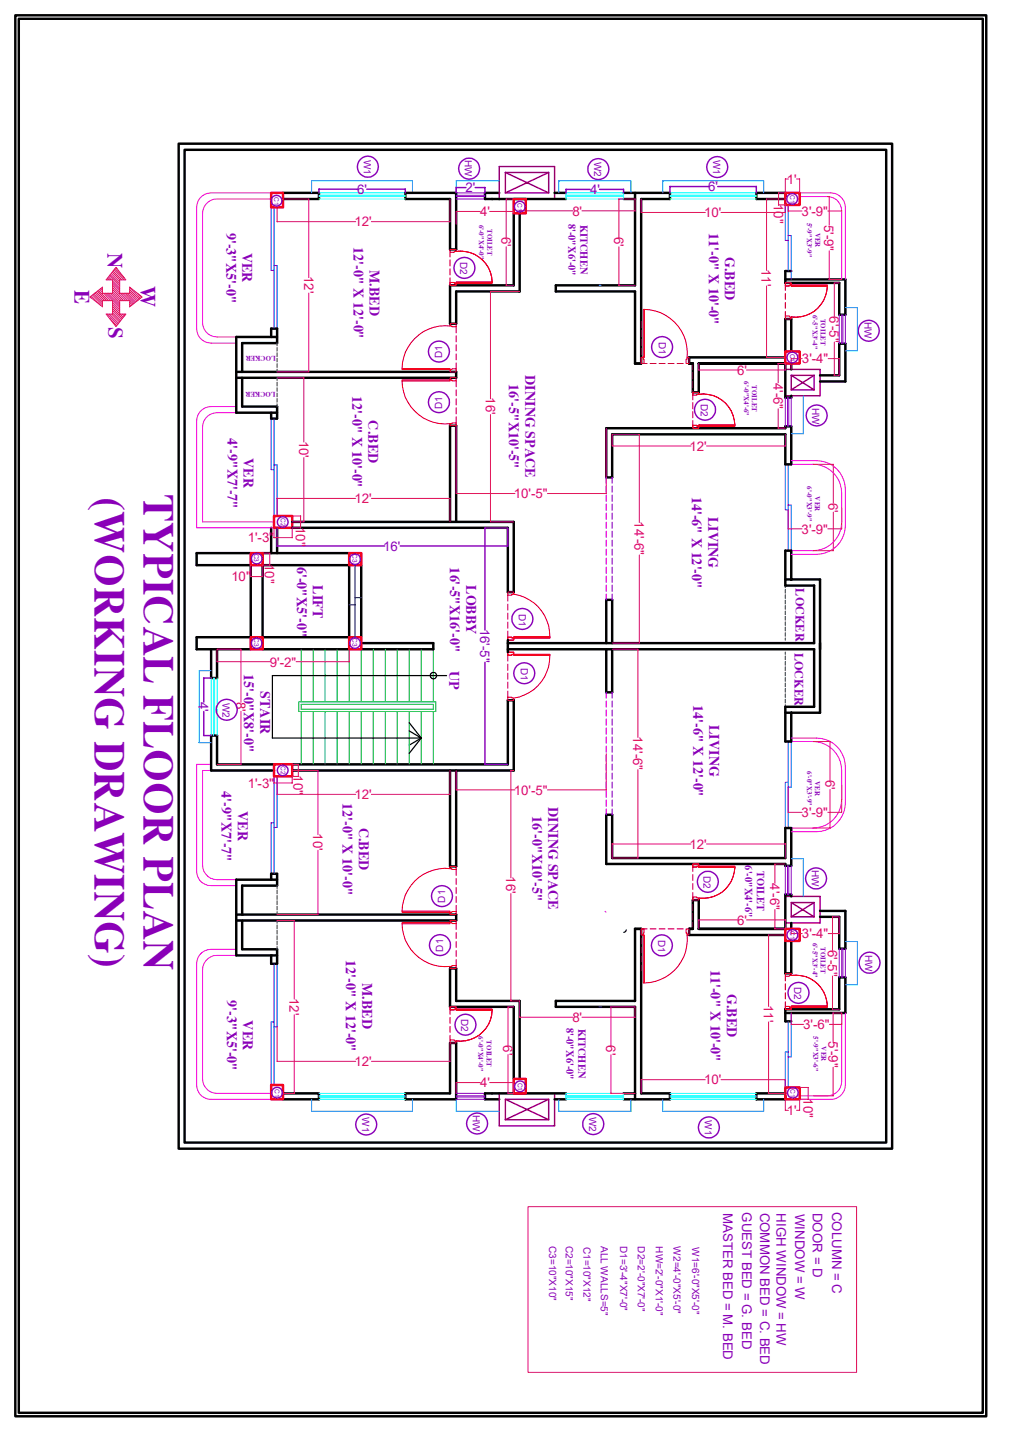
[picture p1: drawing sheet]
<svg xmlns="http://www.w3.org/2000/svg" width="210mm" height="297mm" viewBox="0 0 210 297" stroke-linecap="round" stroke-linejoin="round" font-family="sans-serif">
<g fill="none" stroke="#000" stroke-width=".51">
<path d="M3.2 3.2h201.3v290.6h-201.3zM3.9 3.9h199.9v289.1h-199.9zM37 29.8h148v208.5h-148zM38.3 31.1h145.4v205.9h-145.4zM58.7 40h7.4v1.3h-7.4M84 40h10.6v11.7h-1.3v-10.4h-9.3zM103.5 40h-3v1.3h16.8M106.5 44.2v15h-13.2v7.9h1.3v-6.6h13.1v-16.3M115 40h2.3M129.3 41.3h2.4M131.7 40v19.2h-16.5v1.3h16.5v14.9h1.2v-34.1h6v-1.3h-9.6M162.8 40.8v-.8h-6v1.3h6"/>
<path d="M164 56.2h-1.2v2.5h11.2v6.6h1.3v-7.3h-12.5M49 77.1h45.6v1.3h-45.6M50.2 78.4v5.9h7.2v2.5h-1.2v-1.2M56.2 69.9v-1.7h1.2v3h-7.2v5.9M57.4 69.9h-8.4v15.7h8.4M162.8 72.9v-6.7h1.2v6.7M162.8 74.1h-19.9v1.3h.7v6h1.3v-6h17.9v7.1h1.2v-.4M164 75.4v1.2M170 77.9h4v-6.6h1.3v7.8h-5.3M125.7 88.8h37.1v-.4h1.2v7.9h-1.2v-6.2h-35.9v8.9h-1.2zM52 114.7h-11.2v2.5h11.2v15h-11.2v2.5h11.2M54.4 114.7h18"/>
<path d="M54.4 117.2h18v15h-18zM56.2 109.5v5.2M57.4 109.5v5.2M60.6 108.2h45.9v14.6h-1.2v-13.3h-44.7M74.9 117.2v15M93.3 108.2v-19.9h1.3v19.9M45 134.7v5.9h-1.2v-5.9M54.4 134.7h18M74.9 133.4h14.9v1.3h-14.9M105.3 134.7h63.5v11.9h-6v7.2h1.2v-6M105.3 132.8v2.5M125.7 133.4v-9h1.2v9"/>
<path d="M125.7 134.7v8.9h1.2v-8.9M162.8 120.2h7.2v27.6h-7.2M164 120.2v-6h-1.2v7.3h6v11.9h-63.5M56.8 158.5h-11.8v-5.9h-1.2v7.2h13M60.6 158.5h44.7v-13.3h1.2v14.6h-45.9M93.3 159.8v19.9h1.3v-19.9M125.7 169h1.2v9h35.9v-6.3h1.2v7.9h-1.2v-.4h-37.1zM49 189.7h45.6v1.2h-45.6M50.2 190.9v6h7.2v3h-1.2v-1.7M56.2 182.5v-1.3h1.2v2.5h-7.2v6M57.4 182.5h-8.4v15.7h8.4M164 185.9v-.4h-1.2v7.2h-17.9v-6h-1.3v6h-.7v1.2h19.9"/>
<path d="M164 191.4v1.3M164 195.2v6.7h-1.2v-6.7M170 188.9h5.3v7.9h-1.3v-6.6h-4M93.3 216.3h1.3v11.7h-10.6v-1.2h9.3zM162.8 210.1h12.5v-7.4h-1.3v6.6h-11.2v2.5h1.2M58.7 226.8h7.4v1.2h-7.4M107.7 223.8v-16.2h-13.1v-6.7h-1.3v7.9h13.2v15M115 228h2.3M117.3 226.8h-16.8v1.2h3M129.3 226.8h2.4M131.7 228v-19.2h-16.5v-1.2h16.5v-14.9h1.2v34.1h6v1.2h-9.6M162.8 226.8h-6v1.2h6v-.7"/>
</g>
<g fill="none" stroke="#f0f" stroke-width=".21">
<path d="M56.2 40h-12.4a3 3 0 0 0-3 3v25.2a2.98 2.98 0 0 0 3 3h5.2M56.2 41.3h-11.2a2.98 2.98 0 0 0-3 2.9v22.7a3 3 0 0 0 3 3h4M165.8 40.8h5.7a2.92 2.92 0 0 1 3 3v14.2M165.8 40h6.5a3.1 3.1 0 0 1 3 3v15M49 84.3h-5.2a3 3 0 0 0-3 3v22.2h16M49 85.6h-4a2.98 2.98 0 0 0-3 3v19.6h14.8M164 96.3h4.5a5.9 5.9 0 0 1 6 6v5.9a5.9 5.9 0 0 1-6 6h-4.5M164 95.5h5.3a6 6 0 0 1 6 6v7.5a6 6 0 0 1-6 6h-5.3M43.8 158.5h-3v22.2a2.92 2.92 0 0 0 3 3h5.2M43.8 159.8h-1.8v19.7a3.1 3.1 0 0 0 3 3h4M164 153.8h4.5a6 6 0 0 1 6 6v6a5.9 5.9 0 0 1-6 5.9h-4.5M164 153.1h5.3a6 6 0 0 1 6 5.9v7.5a6.1 6.1 0 0 1-6 6h-5.3"/>
<path d="M49 196.9h-5.2a3 3 0 0 0-3 3v25.1a2.92 2.92 0 0 0 3 3h12.4M49 198.2h-4a2.98 2.98 0 0 0-3 2.9v22.7a3.1 3.1 0 0 0 3 3h11.2M174.5 210.1v14.2a2.98 2.98 0 0 1-3 3h-5.7M175.3 210.1v14.9a3 3 0 0 1-3 3h-6.5"/>
</g>
<g fill="none" stroke="#950070" stroke-width=".3">
<path d="M104.8 35.8v4.2M104.8 35.8h8.9M104.8 35.8l8.9 4.2M113.7 35.8v4.2M113.7 35.8l-8.9 4.2M103.5 41.3v-6.8h11.5v6.8M104.8 40h8.9M162.8 76.6h7.2v5.5h-7.2M164 77.9v3M164 77.9h4.8M164 77.9l4.8 3M168.8 77.9v3"/>
<path d="M168.8 77.9l-4.8 3M164 80.9h4.8M162.8 185.9h7.2v5.5h-7.2M164 187.2v3M164 187.2h4.8M164 190.2h4.8M164 187.2l4.8 3M168.8 187.2v3M168.8 187.2l-4.8 3M103.5 226.8v6.7h11.5v-6.7M104.8 228h8.9M104.8 232.2h8.9"/>
<path d="M104.8 228v4.2M104.8 228l8.9 4.2M113.7 228v4.2M113.7 228l-8.9 4.2"/>
</g>
<g fill="none" stroke="#00b82e" stroke-width=".21">
<path d="M62.4 134.7v10.9M64.9 134.7v10.9M67.4 134.7v10.9M69.9 134.7v10.9M72.4 134.7v10.9M74.9 134.7v10.9M77.4 134.7v10.9M79.9 134.7v10.9M82.3 134.7v10.9M84.8 134.7v10.9M87.3 134.7v10.9M89.8 134.7v10.9"/>
<path d="M61.9 145.6h28.4v2h-28.4zM62.4 146.1h27.4v1h-27.4zM62.4 147.6v10.9M64.9 147.6v10.9M67.4 147.6v10.9M69.9 147.6v10.9M72.4 147.6v10.9M74.9 147.6v10.9M77.4 147.6v10.9M79.9 147.6v10.9M82.3 147.6v10.9M84.8 147.6v10.9"/>
<path d="M87.3 147.6v10.9M89.8 147.6v10.9"/>
</g>
<g fill="none" stroke="#00f" stroke-width=".21">
<path d="M56.2 43v13.1h.6M56.8 55.1h.6v13.1M56.8 43v25.2M162.8 42.5v7.4h.6M163.4 48.9h.6v9.1M163.4 42.5v13.7M56.2 86.8v10.6h.6M56.8 96.4h.6v10.6M56.8 86.8v20.2M162.8 96.3v9.4h.6M163.4 96.3v17.9M163.4 104.8h.6v9.4"/>
<path d="M163.4 153.8v17.9M164 153.8v9.5h-.6M56.8 170.6h-.6v10.6M56.8 161v20.2M57.4 161v10.6h-.6M163.4 162.3h-.6v9.4M56.8 199.9v25.1M57.4 199.9v13.1h-.6M56.8 212h-.6v13M163.4 218.2h-.6v7.4M163.4 211.8v13.8M164 210.1v9.1h-.6"/>
</g>
<g fill="none" stroke="#000" stroke-width=".25">
<path d="M84.8 149.9l2.5 3.2M84.8 151.6l2.5 1.5M87.3 153.1l-2.5 1.5M92.6 140.1h-36.1v13h30.8l-2.5 3.2M129.8 192.9l-.2 .4-.3 .1"/>
<circle cx="89.9" cy="140.1" r=".67"/>
</g>
<g fill="none" stroke="#545454" stroke-width=".25">
<path d="M57.4 76.6v.5M57.4 71.2v.5M57.4 72.1v.7M57.4 73.2v.8M57.4 74.3v.8M57.4 75.4v.8M57.4 78.4v.5M57.4 79.3v.8M57.4 83.8v.5M57.4 80.4v.8M57.4 81.5v.8M57.4 82.7v.7"/>
<path d="M162.8 121.5v.4M162.8 122.3v.7M162.8 123.4v.7M162.8 124.5v.8M162.8 125.6v.8M162.8 126.7v.8M162.8 127.8v.8M162.8 129v.7M162.8 130.1v.8M162.8 131.2v.8M162.8 132.3v.5M162.8 135.3v.4"/>
<path d="M162.8 136.1v.7M162.8 137.2v.8M162.8 138.3v.8M162.8 139.4v.8M162.8 146.2v.4M162.8 140.5v.8M162.8 141.7v.7M162.8 142.8v.8M162.8 143.9v.8M162.8 145v.8M57.4 183.7v.6M57.4 190.9v.6"/>
<path d="M57.4 184.6v.8M57.4 185.8v.7M57.4 186.9v.7M57.4 188v.7M57.4 189.1v.6M57.4 191.9v.7M57.4 193v.7M57.4 194.1v.8M57.4 195.2v.8M57.4 196.3v.6"/>
</g>
<g fill="none" stroke="#d00" stroke-width=".21">
<path d="M93.3 58.6h.9v.2h.4v.4h-1.3zM93.3 51.7h1.3v.5h-.4v.1h-.9zM94.6 58.5h7.4v.3h-7.4zM94.6 52.2a6.6 6.6 0 0 1 7.4 6.3M162.8 58.7h1.2v.4h-.3v.2h-.9zM164 59.1h7.5v.3h-7.5zM171.5 59.4a6.6 6.6 0 0 1-7.5 6.3M83.4 79a9 9 0 0 0 9.9 8.9M83.4 78.8h9.9v.2h-9.9zM83.4 76.5h9.9v.2h-9.9zM93.3 78.4h1.3v.6h-.9v-.2h-.4zM93.3 76.7h.4v-.2h.9v.6h-1.3z"/>
<path d="M93.3 67.1h1.3v.7h-.9v-.2h-.4zM93.3 67.6a9 9 0 0 0-9.9 8.9M132.9 74.1h.4v.4h.2v.9h-.6zM133.3 64.2h.3v9.9h-.3zM133.6 64.2a9 9 0 0 1 8.9 9.9M142.5 74.1h.4v1.3h-.7v-.9h.3zM162.8 65.5h.9v.2h.3v.5h-1.2zM93.3 87.9h.4v-.2h.9v.6h-1.3zM143.6 88.2h.9v.2h.4v.4h-1.3zM143.6 81.4h1.3v.4h-.4v.2h-.9zM144.9 81.8a6.6 6.6 0 0 1 7.5 6.3M144.9 88.1h7.5v.3h-7.5z"/>
<path d="M105.3 135.3h1.2v.4h-.4v.2h-.8zM105.3 132.2h.8v.1h.4v.5h-1.2zM105.3 122.8h1.2v.4h-.4v.2h-.8zM106.5 135.7h7.5v.2h-7.5zM106.5 132.1h7.5v.2h-7.5zM106.5 123.2a8.8 8.8 0 0 1 7.5 8.9M114 135.9a8.8 8.8 0 0 1-7.5 8.9M105.3 144.6h.8v.2h.4v.4h-1.2zM93.3 179.7h1.3v.6h-.9v-.1h-.4zM143.6 179.2h1.3v.5h-.4v.1h-.9zM144.9 179.7h7.5v.2h-7.5zM152.4 179.9a6.6 6.6 0 0 1-7.5 6.4"/>
<path d="M83.4 191.6a9 9 0 0 0 9.9 8.8M83.4 189h9.9v.2h-9.9zM83.4 191.3h9.9v.3h-9.9zM93.3 189.2h.4v-.1h.9v.6h-1.3zM93.3 190.9h1.3v.7h-.9v-.3h-.4zM93.3 180.2a9 9 0 0 0-9.9 8.8M132.9 192.7h.6v.8h-.2v.4h-.4zM133.3 193.9h.3v10h-.3zM142.2 192.7h.7v1.2h-.4v-.4h-.3zM142.5 193.9a9 9 0 0 1-8.9 10M143.6 186.1h.9v.2h.4v.4h-1.3zM93.3 200.4h.4v-.1h.9v.6h-1.3z"/>
<path d="M93.3 208.8h1.3v.5h-.4v.2h-.9zM93.3 215.7h.9v.2h.4v.4h-1.3zM94.6 209.3h7.4v.2h-7.4zM102 209.6a6.6 6.6 0 0 1-7.4 6.3M162.8 208.7h.9v.2h.3v.4h-1.2zM162.8 201.9h1.2v.4h-.3v.2h-.9zM164 202.3a6.6 6.6 0 0 1 7.5 6.4M164 208.7h7.5v.2h-7.5z"/>
</g>
<g fill="none" stroke="#007fff" stroke-width=".21">
<path d="M103.5 37.5h-8.9v2.5M64.6 40v-2.5h20.9v2.5M115.9 40v-2.5h14.9v2.5M137.4 40v-2.5h20.9v2.5M175.3 63.8h2.5v9h-2.5M166.5 82.1v7.9h-2.5M43.8 139.1h-2.5v15h2.5M164 178.1h2.5v7.8M175.3 195.3h2.5v9h-2.5M64.6 228v2.5h20.9v-2.5M94.6 228v2.5h8.9M115.9 228v2.5h14.9v-2.5"/>
<path d="M137.4 228v2.5h20.9v-2.5"/>
</g>
<g fill="none" stroke="#0ff" stroke-width=".21">
<path d="M66.1 40h17.9M66.1 40.5h17.9M66.1 41.3h17.9M66.1 40.8h17.9M117.3 40h12v1.3h-12zM117.3 40.5h12M117.3 40.8h12M138.9 40h17.9M138.9 40.5h17.9M138.9 41.3h17.9M138.9 40.8h17.9M43.8 140.6v12"/>
<path d="M44.2 140.6v12M44.5 140.6v12M45 140.6v12M66.1 228h17.9M66.1 227.5h17.9M66.1 226.8h17.9M66.1 227.3h17.9M117.3 226.8h12v1.2h-12zM117.3 227.5h12M117.3 227.3h12M138.9 228h17.9M138.9 227.5h17.9"/>
<path d="M138.9 226.8h17.9M138.9 227.3h17.9"/>
</g>
<g fill="none" stroke="#7f00ff" stroke-width=".21">
<path d="M94.6 40h5.9M94.6 40.5h5.9M94.6 41.3h5.9M94.6 40.8h5.9M174 65.3v6M174.5 65.3v6M174.8 65.3v6M175.3 65.3v6M162.8 82.5v5.9M163.3 82.5v5.9M163.5 82.5v5.9M164 82.5v5.9"/>
<path d="M162.8 179.6v5.9M163.3 179.6v5.9M163.5 179.6v5.9M164 179.6v5.9M174 196.8v5.9M174.5 196.8v5.9M174.8 196.8v5.9M175.3 196.8v5.9M94.6 228h5.9M94.6 227.5h5.9M94.6 226.8h5.9M94.6 227.3h5.9"/>
</g>
<g fill="none" stroke="#f00" stroke-width=".51">
<path d="M56.2 40h2.5v3h-2.5zM106.5 41.3h2.5v2.9h-2.5zM162.8 40h3v2.5h-3zM162.8 72.9h3v2.5h-3zM52 114.7h2.4v2.5h-2.4zM56.8 107h3.8v2.5h-3.8zM72.4 114.7h2.5v2.5h-2.5zM52 132.2h2.4v2.5h-2.4zM72.4 132.2h2.5v2.5h-2.5zM56.8 158.5h3.8v2.5h-3.8zM162.8 192.7h3v2.5h-3zM56.2 225h2.5v3h-2.5z"/>
<path d="M106.5 223.8h2.5v3h-2.5zM162.8 225.6h3v2.4h-3z"/>
</g>
<g fill="none" stroke="#b80000" stroke-width=".21">
<path d="M93.3 52.3v1M93.3 53.9v1.3M93.3 55.8v1.2M93.3 57.6v1M162.8 59.3v.9M94.6 75.3v1.2M94.6 67.8v1.2M94.6 69.6v1.3M94.6 71.5v1.3M94.6 73.4v1.2M94.6 79v1.2M132.9 66.7v1.2"/>
<path d="M132.9 68.5v1.3M132.9 70.4v1.2M132.9 72.3v1.2M132.9 74.1v1.3h1.3M134.8 75.4h1.2M136.7 75.4h1.2M138.5 75.4h1.2M140.4 75.4h1.2M143.6 75.7v1M143.6 77.3v1.3M143.6 79.2v1.2M162.8 60.9v1.2"/>
<path d="M162.8 62.7v1.3M162.8 64.6v.9M94.6 86.4v1.3M94.6 80.9v1.2M94.6 82.7v1.3M94.6 84.6v1.3M143.6 81v1.9M143.6 83.5v1.3M143.6 85.4v1.3M143.6 87.2v1M105.3 125.3v1.2M105.3 127.2v1.2"/>
<path d="M105.3 129v1.3M105.3 130.9v1.3M105.3 135.9v1.2M105.3 137.8v1.2M105.3 139.6v1.3M105.3 123.4v1.3M105.3 141.5v1.2M105.3 143.3v1.3M143.6 179.8v1M94.6 180.3v1.3M94.6 191.6v1.2M94.6 182.2v1.2"/>
<path d="M94.6 184.1v1.2M94.6 185.9v1.3M94.6 187.8v1.3M94.6 193.4v1.2M94.6 195.3v1.2M94.6 197.1v1.3M94.6 199v1.3M132.9 194.5v1.3M132.9 196.4v1.3M132.9 198.2v1.3M134.2 192.7h-1.3v1.2M134.8 192.7h1.2"/>
<path d="M136.7 192.7h1.2M138.5 192.7h1.2M140.4 192.7h1.2M143.6 185.1v1.9M143.6 181.4v1.2M143.6 183.3v1.2M143.6 187.6v1.2M143.6 189.5v1.3M143.6 191.3v1M93.3 209.5v.9M93.3 211v1.3M93.3 212.9v1.2"/>
<path d="M93.3 214.8v.9M132.9 200.2v1.2M162.8 202.5v1M162.8 204v1.3M162.8 205.9v1.3M162.8 207.8v.9"/>
</g>
<g fill="none" stroke="#bf00ff" stroke-width=".25">
<path d="M125.7 99v1.2M126.9 99v1.2M125.7 100.8v1.3M125.7 102.7v1.3M125.7 104.6v1.2M125.7 106.4v1.3M125.7 108.3v1.3M125.7 110.2v1.2M125.7 112.1v1.2M125.7 113.9v1.2M125.7 115.8v1.2M125.7 117.6v1.3"/>
<path d="M125.7 119.5v1.3M126.9 100.8v1.3M126.9 102.7v1.3M126.9 104.6v1.2M126.9 106.4v1.3M126.9 108.3v1.3M126.9 110.2v1.2M126.9 112.1v1.2M126.9 113.9v1.2M126.9 115.8v1.2M126.9 117.6v1.3M126.9 119.5v1.3"/>
<path d="M125.7 121.4v1.2M125.7 123.2v1.2M126.9 121.4v1.2M126.9 123.2v1.2M125.7 143.6v1.2M125.7 145.4v1.2M125.7 147.3v1.2M125.7 149.1v1.3M125.7 151v1.3M125.7 152.9v1.2M125.7 154.8v1.2M125.7 156.6v1.3"/>
<path d="M125.7 158.5v1.2M126.9 143.6v1.2M126.9 145.4v1.2M126.9 147.3v1.2M126.9 149.1v1.3M126.9 151v1.3M126.9 152.9v1.2M126.9 154.8v1.2M126.9 156.6v1.3M126.9 158.5v1.2M125.7 160.4v1.2M125.7 162.2v1.2"/>
<path d="M125.7 164.1v1.3M125.7 165.9v1.3M125.7 167.8v1.2M126.9 167.8v1.2M126.9 160.4v1.2M126.9 162.2v1.2M126.9 164.1v1.3M126.9 165.9v1.3"/>
</g>
<path d="M124.2 59.2h.5M124.2 208.8h.5" fill="none" stroke="#003fff" stroke-width=".21"/>
<path d="M125.4 189l.2 .2" fill="none" stroke="#d0d" stroke-width=".21"/>
<g fill="none" stroke="#dd006e" stroke-width=".21">
<path d="M162.8 37.1v2.9M162.8 37.1h.6M165.8 37.1v2.9M165.8 37.1h-.7M20.9 59.9l.4 .3M21.2 59.6l.1 .1M22.1 58h.1M22.3 57.7l.3 .3M22.5 57.4l.6 .6M22.7 57.2l2.1 2.1M22.9 57l1.9 1.9M23.1 56.7l1.7 1.8"/>
<path d="M23.3 56.5l1.5 1.5M23.3 58.3l1.5 1.5M23.3 58.7l1.5 1.5M23.3 59.1l1.5 1.6M23.3 59.6l2.8 2.8M23.5 56.2l1.8 1.8M23.7 56l2 2M23.8 55.7l2 2M24 55.5l.3 .2M24 55.5l2.1 2.5h-1.3v2.8h2.1v-1.2l2.6 2-2.6 2v-1.2h-2.1v2.8h1.3l-2.1 2.5-2-2.5h1.3v-2.8h-2v1.2l-2.6-2 2.6-2v1.2h2v-2.8h-1.3zM26.9 59.6l2.2 2.3M57.4 43v3"/>
<path d="M58.7 41.3h5.4M64 41.3v16.3M73.7 46h-16.3M77 46h16.3M93.3 41.3v4.7M94.6 43.8v2.7M94.6 43.9h5M104.9 41.3h1.6M104.9 59.2h1.6M104.9 51.2v8M104.9 41.3v8M106.5 43.8v.4"/>
<path d="M106.5 43.9h-5M107.7 43.7h11.1M107.7 43.7v.5M128.3 41.3h3.4v2.5M128.3 59.2h3.4M128.3 41.3v8M128.3 51.2v8M131.7 43.7h-11M132.9 44.1h13.3M132.9 41.3v2.8M158.9 41.3h3.9v2.8M158.9 41.3v14.8"/>
<path d="M158.9 59.3v14.8M161.4 42.5h1.4M162.8 44.1h-13.3M162.8 40h-1.4v2.5M163.4 42.5v1.3h2.9M171.5 40.8h.5M171.6 43.8h2.9M171.8 58h2.7M171.9 40.8v5.9M171.9 52v6M174 58.7h-1.1l.1 6.9M174.5 43.7h.1"/>
<path d="M18.7 61.6l.2 .2M18.9 61.4l2 2M19.2 61.2l2.1 2M19.4 61l1.9 1.8M19.7 60.8l1.6 1.6M19.9 60.6l1.8 1.8M20.2 60.4l1.9 2M20.4 60.2l2.1 2.2M20.7 60l.6 .6M21.5 60.8l1.5 1.6M21.9 60.8l2.9 2.9M22.3 65.2l2.1 2.1"/>
<path d="M22.4 60.8l2.4 2.5M22.7 65.2l1.9 1.9M22.8 66.1l1.4 1.5M22.8 60.8l2 2.1M23.2 65.2l1.6 1.6M23.2 60.8l1.6 1.6M23.3 60l2.3 2.4M23.3 60.5l1.9 1.9M23.3 62.7l1.5 1.5M23.3 63.1l1.5 1.5M23.3 63.5l1.5 1.6M23.3 64l2.1 2"/>
<path d="M23.3 64.4l1.9 1.9M23.3 64.9l1.7 1.6M24.9 65.2l.7 .6M25 60.8l1.5 1.6M25.4 65.2l.4 .4M25.4 60.8l2.2 2.2M25.8 65.2l.2 .1M25.9 60.8l2 2M26.3 60.8l1.8 1.9M26.8 60.8l1.6 1.6M26.9 60.1l2 2M26.9 60.5l1.7 1.8"/>
<path d="M26.9 62.7l.5 .5M26.9 63.2l.2 .2M28.6 61l.8 .7M57.4 78.4h5.6M57.4 77.1h6.7M63 78.4v13.3M64 60.8v16.3M101.6 60.5h6.1M101.7 60.5v22.2M144.9 75.4v1.4M152.9 76.8h-8M154.8 76.8h8"/>
<path d="M158.9 74.1h3.9M161.3 75.4h1.5M161.3 75.4v4M162.8 75.4v1.4M164 74.4h2.3M164 74.3v2.3M173 71l-.1 6.9h1.1v-3.6M174 74.4h-2.3M63 94.9v13.3M94.6 88.3v14.1M101.7 86v22.2M125.7 88.9v13.5"/>
<path d="M132.5 90.1v18.3M132.6 90.1h-5.7v2.4h16.4M161.3 88.8h1.5M161.3 84.8v4M162.8 90.1v2.4h-16.3M168.5 96.3h4.3M172.8 96.3v8M51.9 119.6h2.6M52 117.2v2.4M54.5 114.7h1.5M55.9 114.7v2.6M56 117.2h-1.5v2.4"/>
<path d="M56.8 109.5v2M57.4 103.3v3.7M60.6 108.2h2.4M60.6 109.5v2M60.6 107h1.8M60.6 109.5h1.8M60.6 111.5h-3.8M62.3 107v2.6M73.7 103.4h-16.3M77 103.4h16.3M93.3 103.3v4.9M101.6 108.2h4.9"/>
<path d="M106.8 102.4h-12.2M113.5 102.4h12.2M132.5 115.1v18.3M163.4 109.7h2.9M163.4 105.8v3.9M168.5 114.2h4.3M172.8 106.2v8M174.5 105.3v4.4M174.5 109.7h-2.9M45 137.2h11M50 134.7v11M50 134.7h-5v2.6"/>
<path d="M72.4 137.2h-11M72.4 134.7v2.6M127 133.4h5.6M127 134.7h5.3l-.1 18.3M45 158.5h5M50 147.5v11M60.6 159.8h5.4M60.6 158.5h1.3M61.8 158.5v2.6M65.9 159.8v13.3M93.3 159.8v5M94.6 159.8v4.1"/>
<path d="M105.9 159.8h.6M105.9 159.8v22.3M125.7 156.3v7.6M132.2 159.6l.1 18.4h-5.4v-3M168.5 153.8h3.6M172.1 153.8v8M56.8 161v1.4M57.4 164.8h16.3M57.4 161v3.8M60.6 162.4h-3.8M61.9 161h-1.3v1.4M65.9 176.4v13.3"/>
<path d="M93.3 164.8h-16.3M106.8 163.8h-12.2M113.5 163.8h12.2M126.9 175h16.4M160.6 179.2h2.2M160.7 179.2v4M162.8 175h-16.3M162.8 175v3M163.4 163.3v5.2M166.3 168.5h-2.9M168.5 171.7h3.6M171.6 168.5h2.9"/>
<path d="M172.1 163.7v8M174.5 162.8v5.7M57.4 190.9h3.7M57.4 189.7h8.6M61 190.9v16.3M105.9 185.3v22.3M144.9 190.8v1.9M152.9 190.8h-8M154.8 190.8h8M159.3 193.9h3.5M159.3 193.9v14.8M160.6 192.7h2.2"/>
<path d="M160.7 188.6v4.1M162.8 190.8v1.9M164 192.7v1M166.3 193.6h-2.3M171.7 193.6h2.3M172.6 190.2h1.4M172.6 190.2v6.9M174 190.2v3.5M57.4 213v7.2M61 210.5v16.3M93.3 216.3v3.9M105.3 208.8h1.2"/>
<path d="M105.3 218.7v8.1M105.3 208.8v8.1M105.9 207.6h1.8v3.4M107.7 211h11.1M126.6 208.8h5.1M126.7 208.8v8.1M126.7 218.8v8M131.7 211h-11M131.7 208.9v2.1M159.3 212v14.8M164 212.5h2.6M164 210.1v2.4"/>
<path d="M172.6 209.3h1.4M172.6 202.4v6.9M174.5 212.5h-2.5M174.5 212.5v-2.4h-1.8v5.9M58.7 226.8h2.4M73.7 220.1h-16.3M77 220.1h16.3M94.6 224.5v2.3M99.6 224.5h-5M101.5 224.5h5M106.5 224.5v2.3h-1.2M126.6 226.8h5.1"/>
<path d="M132.9 223.9v2.9M146.2 223.9h-13.3M149.5 223.9h13.3M162.8 223.9v2.9h-3.5M162.8 228v2.3M163.4 230.3h-.6M165.1 230.3h.7M165.8 228v2.3M165.8 225.6h1.8M165.8 228h1.8M167.6 225.6v2.4M168.7 227.3h4.1"/>
<path d="M172.7 221.4v5.9M109.5 250.3h68.1v34.3h-68.1z"/>
</g>
<g fill="none" stroke="#8a00b8" stroke-width=".3">
<path d="M66.1 39.2v.8M66.2 39.2h7.9M76 39.2h8M84 39.2v.8M94.6 38.9v1.1M94.6 38.9h2M98.5 38.9h2M100.5 38.9v1.1M117.3 39.2v.8M117.4 39.3h4.9M124.3 39.3h4.9M129.3 39.2v.8"/>
<path d="M138.9 38.7v1.3M138.9 38.7h8M148.8 38.7h8M156.8 38.7v1.3M57.4 109.5v3.8M57.5 113.2h22.3M83 113.2h22.2M100.5 109.5h4.7M100.5 109.6v21.1M105.3 109.5v3.8M100.5 137.4v21.1M42.2 140.6h1.5"/>
<path d="M42.2 152.6h1.5M42.2 140.7v4.9M42.2 147.6v4.9M100.5 158.5h4.7"/>
<circle cx="76.3" cy="34.6" r="2.17"/>
<circle cx="97.3" cy="35" r="2.19"/>
<circle cx="124.1" cy="35.1" r="2.17"/>
<circle cx="148.7" cy="34.7" r="2.17"/>
<circle cx="57.3" cy="41.6" r="1.13"/>
<circle cx="96.3" cy="55.6" r="2.17"/>
<circle cx="107.8" cy="42.9" r="1.12"/>
<circle cx="164.2" cy="41.3" r="1.12"/>
<circle cx="91" cy="72.9" r="2.17"/>
<circle cx="137.3" cy="72" r="2.17"/>
<circle cx="164.3" cy="74.1" r="1.13"/>
<circle cx="180.1" cy="68.6" r="2.17"/>
<circle cx="91" cy="83.4" r="2.17"/>
<circle cx="146.2" cy="85" r="2.17"/>
<circle cx="169.3" cy="86.2" r="2.17"/>
<circle cx="53.2" cy="115.8" r="1.13"/>
<circle cx="58.6" cy="108.3" r="1.11"/>
<circle cx="73.6" cy="116" r="1.11"/>
<circle cx="53.2" cy="133.4" r="1.11"/>
<circle cx="73.6" cy="133.4" r="1.11"/>
<circle cx="108.3" cy="128.4" r="2.17"/>
<circle cx="108.7" cy="139.6" r="2.17"/>
<circle cx="47" cy="147.2" r="2.17"/>
<circle cx="58.6" cy="159.8" r="1.12"/>
<circle cx="91.2" cy="196" r="2.17"/>
<circle cx="91.6" cy="185.9" r="2.17"/>
<circle cx="137.2" cy="196.1" r="2.17"/>
<circle cx="146.7" cy="182.9" r="2.19"/>
<circle cx="164.3" cy="193.9" r="1.12"/>
<circle cx="169.2" cy="182.2" r="2.17"/>
<circle cx="180.3" cy="199.7" r="2.17"/>
<circle cx="96.5" cy="212.5" r="2.17"/>
<circle cx="165.5" cy="205.9" r="2.17"/>
<circle cx="57.4" cy="226.6" r="1.11"/>
<circle cx="75.9" cy="233.2" r="2.17"/>
<circle cx="98.9" cy="233" r="2.17"/>
<circle cx="107.8" cy="225.3" r="1.11"/>
<circle cx="123" cy="233.2" r="2.17"/>
<circle cx="147" cy="233.8" r="2.17"/>
<circle cx="164.4" cy="226.6" r="1.11"/>
</g>
<g fill="none" stroke="#8a00b8" stroke-width=".21">
<path d="M66.1 39.2h.1M84 39.2h.1M94.6 38.9h.1M100.5 38.9h.1M117.3 39.3h.1M129.2 39.3h.1M138.9 38.7h.1M156.8 38.7h.1M57.4 113.2h.1M100.5 109.5v.1M105.2 113.2h.1M42.2 140.6v.1"/>
<path d="M42.2 152.5v.1M100.5 158.5h.1"/>
</g>
<path d="M73.6 117.2v15M72.4 125.4h1.2M73.6 124h1.3" fill="none" stroke="#004a95" stroke-width=".25"/>
<g font-size="8.8" fill="#8a00b8">
<text x="19.7" y="103.2" transform="rotate(90 19.7 103.2)">(WORKING DRAWING)</text>
<text x="29.9" y="102.5" transform="rotate(90 29.9 102.5)">TYPICAL FLOOR PLAN</text>
</g>
<g font-size="4.4" fill="#8a00b8">
<text x="22.4" y="52.5" transform="rotate(90 22.4 52.5)">N</text>
<text x="29.2" y="59.3" transform="rotate(90 29.2 59.3)">W</text>
<text x="15.5" y="60.2" transform="rotate(90 15.5 60.2)">E</text>
<text x="22.5" y="67.8" transform="rotate(90 22.5 67.8)">S</text>
</g>
<g font-size="2.9" fill="#8a00b8">
<text x="46.9" y="48.3" transform="rotate(90 46.9 48.3)">9'-3&quot;X5'-0&quot;</text>
<text x="50.3" y="52.4" transform="rotate(90 50.3 52.4)">VER</text>
<text x="73.4" y="51.2" transform="rotate(90 73.4 51.2)">12'-0&quot; X 12'-0&quot;</text>
<text x="147" y="48.3" transform="rotate(90 147 48.3)">11'-0&quot; X 10'-0&quot;</text>
<text x="150.4" y="53.3" transform="rotate(90 150.4 53.3)">G.BED</text>
<text x="76.7" y="56" transform="rotate(90 76.7 56)">M.BED</text>
<text x="109" y="77.8" transform="rotate(90 109 77.8)">DINING SPACE</text>
<text x="73.1" y="82.1" transform="rotate(90 73.1 82.1)">12'-0&quot; X 10'-0&quot;</text>
<text x="105.6" y="79.6" transform="rotate(90 105.6 79.6)">16'-5&quot;X10'-5&quot;</text>
<text x="76.4" y="87.2" transform="rotate(90 76.4 87.2)">C.BED</text>
<text x="47.2" y="90.8" transform="rotate(90 47.2 90.8)">4'-9&quot;X7'-7&quot;</text>
<text x="50.5" y="95" transform="rotate(90 50.5 95)">VER</text>
<text x="143.5" y="103" transform="rotate(90 143.5 103)">14'-6&quot; X 12'-0&quot;</text>
<text x="146.9" y="107.1" transform="rotate(90 146.9 107.1)">LIVING</text>
<text x="61.6" y="117.5" transform="rotate(90 61.6 117.5)">6'-0&quot;X5'-0&quot;</text>
<text x="93.3" y="117.7" transform="rotate(90 93.3 117.7)">16'-5&quot;X16'-0&quot;</text>
<text x="64.9" y="121.4" transform="rotate(90 64.9 121.4)">LIFT</text>
<text x="96.7" y="121.3" transform="rotate(90 96.7 121.3)">LOBBY</text>
<text x="50.6" y="139.8" transform="rotate(90 50.6 139.8)">15'-0&quot;X8'-0&quot;</text>
<text x="54" y="143.3" transform="rotate(90 54 143.3)">STAIR</text>
<text x="93.2" y="139.2" transform="rotate(90 93.2 139.2)">UP</text>
<text x="143.8" y="146.2" transform="rotate(90 143.8 146.2)">14'-6&quot; X 12'-0&quot;</text>
<text x="147.1" y="150.3" transform="rotate(90 147.1 150.3)">LIVING</text>
<text x="46" y="164.1" transform="rotate(90 46 164.1)">4'-9&quot;X7'-7&quot;</text>
<text x="71.1" y="166.6" transform="rotate(90 71.1 166.6)">12'-0&quot; X 10'-0&quot;</text>
<text x="113.7" y="167.4" transform="rotate(90 113.7 167.4)">DINING SPACE</text>
<text x="49.4" y="168.2" transform="rotate(90 49.4 168.2)">VER</text>
<text x="74.5" y="171.7" transform="rotate(90 74.5 171.7)">C.BED</text>
<text x="110.4" y="169.3" transform="rotate(90 110.4 169.3)">16'-0&quot;X10'-5&quot;</text>
<text x="71.8" y="199.1" transform="rotate(90 71.8 199.1)">12'-0&quot; X 12'-0&quot;</text>
<text x="75.2" y="203.8" transform="rotate(90 75.2 203.8)">M.BED</text>
<text x="147.4" y="201.1" transform="rotate(90 147.4 201.1)">11'-0&quot; X 10'-0&quot;</text>
<text x="47.1" y="207.4" transform="rotate(90 47.1 207.4)">9'-3&quot;X5'-0&quot;</text>
<text x="150.7" y="206.1" transform="rotate(90 150.7 206.1)">G.BED</text>
<text x="50.4" y="211.6" transform="rotate(90 50.4 211.6)">VER</text>
</g>
<g font-size="2.8" fill="#8a00b8">
<text x="74" y="40.2">6'</text>
<text x="96.5" y="39.9">2'</text>
<text x="122.3" y="40.3">4'</text>
<text x="146.8" y="39.7">6'</text>
<text x="79.5" y="114.2">16'</text>
<text x="99.6" y="130.4" transform="rotate(90 99.6 130.4)">16'-5&quot;</text>
<text x="41.2" y="145.6" transform="rotate(90 41.2 145.6)">4'</text>
<text x="149.9" y="251.5" transform="rotate(90 149.9 251.5)">MASTER BED = M. BED</text>
<text x="153.9" y="251.4" transform="rotate(90 153.9 251.4)">GUEST BED = G. BED</text>
<text x="157.6" y="251.5" transform="rotate(90 157.6 251.5)">COMMON BED = C. BED</text>
<text x="161" y="251.6" transform="rotate(90 161 251.6)">HIGH WINDOW = HW</text>
<text x="164.8" y="251.8" transform="rotate(90 164.8 251.8)">WINDOW = W</text>
<text x="168.5" y="251.5" transform="rotate(90 168.5 251.5)">DOOR = D</text>
<text x="172.5" y="251.3" transform="rotate(90 172.5 251.3)">COLUMN = C</text>
</g>
<g font-size="2.8" fill="#dd006e">
<text x="163.2" y="38.1">1'</text>
<text x="73.5" y="46.9">12'</text>
<text x="99.5" y="44.9">4'</text>
<text x="118.7" y="44.7">8'</text>
<text x="146" y="45">10'</text>
<text x="160.4" y="42.3" transform="rotate(90 160.4 42.3)">10&quot;</text>
<text x="166.2" y="44.7">3'-9&quot;</text>
<text x="170.9" y="46.6" transform="rotate(90 170.9 46.6)">5'-9&quot;</text>
<text x="104" y="49.2" transform="rotate(90 104 49.2)">6'</text>
<text x="127.3" y="49.2" transform="rotate(90 127.3 49.2)">6'</text>
<text x="63" y="57.3" transform="rotate(90 63 57.3)">12'</text>
<text x="157.9" y="55.8" transform="rotate(90 157.9 55.8)">11'</text>
<text x="172" y="65.5" transform="rotate(90 172 65.5)">6'-5&quot;</text>
<text x="152.8" y="77.7">6'</text>
<text x="166.2" y="75.4">3'-4&quot;</text>
<text x="100.7" y="82.4" transform="rotate(90 100.7 82.4)">16'</text>
<text x="160.4" y="79.4" transform="rotate(90 160.4 79.4)">4'-6&quot;</text>
<text x="62" y="91.4" transform="rotate(90 62 91.4)">10'</text>
<text x="143" y="93.5">12'</text>
<text x="73.5" y="104.4">12'</text>
<text x="106.5" y="103.4">10'-5&quot;</text>
<text x="171.8" y="104.2" transform="rotate(90 171.8 104.2)">6'</text>
<text x="51.4" y="112.5">1'-3&quot;</text>
<text x="61.3" y="109.3" transform="rotate(90 61.3 109.3)">10&quot;</text>
<text x="131.6" y="108.1" transform="rotate(90 131.6 108.1)">14'-6&quot;</text>
<text x="166.2" y="110.7">3'-9&quot;</text>
<text x="54.9" y="117" transform="rotate(90 54.9 117)">10&quot;</text>
<text x="48" y="120.6">10&quot;</text>
<text x="55.9" y="138.3">9'-2&quot;</text>
<text x="49" y="145.6" transform="rotate(90 49 145.6)">8'</text>
<text x="131.3" y="152.7" transform="rotate(90 131.3 152.7)">14'-6&quot;</text>
<text x="60.9" y="160.8" transform="rotate(90 60.9 160.8)">10&quot;</text>
<text x="171.1" y="161.8" transform="rotate(90 171.1 161.8)">6'</text>
<text x="51.4" y="163.4">1'-3&quot;</text>
<text x="73.5" y="165.8">12'</text>
<text x="106.5" y="164.8">10'-5&quot;</text>
<text x="64.9" y="172.8" transform="rotate(90 64.9 172.8)">10'</text>
<text x="166.2" y="169.5">3'-9&quot;</text>
<text x="143" y="176">12'</text>
<text x="104.9" y="181.8" transform="rotate(90 104.9 181.8)">16'</text>
<text x="159.7" y="183.2" transform="rotate(90 159.7 183.2)">4'-6&quot;</text>
<text x="152.8" y="191.8">6'</text>
<text x="166.2" y="194.6">3'-4&quot;</text>
<text x="171.6" y="197" transform="rotate(90 171.6 197)">6'-5&quot;</text>
<text x="60" y="207" transform="rotate(90 60 207)">12'</text>
<text x="158.3" y="208.4" transform="rotate(90 158.3 208.4)">11'</text>
<text x="118.7" y="212">8'</text>
<text x="166.5" y="213.4">3'-6&quot;</text>
<text x="171.7" y="215.9" transform="rotate(90 171.7 215.9)">5'-9&quot;</text>
<text x="73.5" y="221.1">12'</text>
<text x="104.4" y="216.8" transform="rotate(90 104.4 216.8)">6'</text>
<text x="125.7" y="216.8" transform="rotate(90 125.7 216.8)">6'</text>
<text x="99.5" y="225.5">4'</text>
<text x="146" y="224.9">10'</text>
<text x="166.6" y="227.8" transform="rotate(90 166.6 227.8)">10&quot;</text>
<text x="163.2" y="231.3">1'</text>
</g>
<g font-size="2.5" fill="#8a00b8">
<text x="165" y="122" transform="rotate(90 165 122)">LOCKER</text>
<text x="164.8" y="135.3" transform="rotate(90 164.8 135.3)">LOCKER</text>
</g>
<g font-size="2.2" fill="#8a00b8">
<text x="117.9" y="46.4" transform="rotate(90 117.9 46.4)">8'-0&quot;X6'-0&quot;</text>
<text x="120.4" y="46.7" transform="rotate(90 120.4 46.7)">KITCHEN</text>
<text x="154.5" y="179.5" transform="rotate(90 154.5 179.5)">6'-0&quot;X4'-6&quot;</text>
<text x="157" y="180.7" transform="rotate(90 157 180.7)">TOILET</text>
<text x="117.4" y="213.1" transform="rotate(90 117.4 213.1)">8'-0&quot;X6'-0&quot;</text>
<text x="119.9" y="213.4" transform="rotate(90 119.9 213.4)">KITCHEN</text>
</g>
<g font-size="2.1" fill="#8a00b8">
<text x="75.4" y="33.1" transform="rotate(90 75.4 33.1)">W1</text>
<text x="96.4" y="33.2" transform="rotate(90 96.4 33.2)">HW</text>
<text x="123.2" y="33.6" transform="rotate(90 123.2 33.6)">W2</text>
<text x="147.8" y="33.2" transform="rotate(90 147.8 33.2)">W1</text>
<text x="95.4" y="54.3" transform="rotate(90 95.4 54.3)">D2</text>
<text x="136.6" y="70.9" transform="rotate(90 136.6 70.9)">D1</text>
<text x="179.2" y="66.8" transform="rotate(90 179.2 66.8)">HW</text>
<text x="91.7" y="74.3" transform="rotate(-90 91.7 74.3)">D1</text>
<text x="145.3" y="83.7" transform="rotate(90 145.3 83.7)">D2</text>
<text x="91.7" y="84.8" transform="rotate(-90 91.7 84.8)">D1</text>
<text x="168.4" y="84.6" transform="rotate(90 168.4 84.6)">HW</text>
<text x="107.6" y="127.3" transform="rotate(90 107.6 127.3)">D1</text>
<text x="108" y="138.5" transform="rotate(90 108 138.5)">D1</text>
<text x="46.1" y="145.8" transform="rotate(90 46.1 145.8)">W2</text>
<text x="145.9" y="181.6" transform="rotate(90 145.9 181.6)">D2</text>
<text x="168.3" y="180.5" transform="rotate(90 168.3 180.5)">HW</text>
<text x="92.3" y="187.2" transform="rotate(-90 92.3 187.2)">D1</text>
<text x="91.9" y="197.4" transform="rotate(-90 91.9 197.4)">D1</text>
<text x="136.5" y="195" transform="rotate(90 136.5 195)">D1</text>
<text x="179.4" y="198.1" transform="rotate(90 179.4 198.1)">HW</text>
<text x="164.7" y="204.7" transform="rotate(90 164.7 204.7)">D2</text>
<text x="95.6" y="211.3" transform="rotate(90 95.6 211.3)">D2</text>
<text x="75.1" y="231.8" transform="rotate(90 75.1 231.8)">W1</text>
<text x="98" y="231.3" transform="rotate(90 98 231.3)">HW</text>
<text x="122.1" y="231.7" transform="rotate(90 122.1 231.7)">W2</text>
<text x="146.1" y="232.4" transform="rotate(90 146.1 232.4)">W1</text>
<text x="113.8" y="258.4" transform="rotate(90 113.8 258.4)">C3=10&quot;X10&quot;</text>
<text x="117.3" y="258.4" transform="rotate(90 117.3 258.4)">C2=10&quot;X15&quot;</text>
<text x="121" y="258.6" transform="rotate(90 121 258.6)">C1=10&quot;X12&quot;</text>
<text x="124.5" y="258.4" transform="rotate(90 124.5 258.4)">ALL WALLS=5&quot;</text>
<text x="128.6" y="258.4" transform="rotate(90 128.6 258.4)">D1=3'-4&quot;X7'-0&quot;</text>
<text x="132.2" y="258.5" transform="rotate(90 132.2 258.5)">D2=2'-0&quot;X7'-0&quot;</text>
<text x="135.9" y="258.5" transform="rotate(90 135.9 258.5)">HW=2'-0&quot;X1'-0&quot;</text>
<text x="139.6" y="258.5" transform="rotate(90 139.6 258.5)">W2=4'-0&quot;X5'-0&quot;</text>
<text x="143.5" y="258.7" transform="rotate(90 143.5 258.7)">W1=6'-0&quot;X5'-0&quot;</text>
</g>
<g font-size="1.4" fill="#8a00b8">
<text x="56.9" y="40.9" transform="rotate(90 56.9 40.9)">C1</text>
<text x="163.8" y="40.5" transform="rotate(90 163.8 40.5)">C1</text>
<text x="99.4" y="46.6" transform="rotate(90 99.4 46.6)">6'-0&quot;X4'-0&quot;</text>
<text x="101.1" y="47.5" transform="rotate(90 101.1 47.5)">TOILET</text>
<text x="107.3" y="42.1" transform="rotate(90 107.3 42.1)">C1</text>
<text x="167.3" y="46.2" transform="rotate(90 167.3 46.2)">5'-9&quot;X3'-9&quot;</text>
<text x="169" y="48.3" transform="rotate(90 169 48.3)">VER</text>
<text x="168.5" y="65.2" transform="rotate(90 168.5 65.2)">6'-5&quot;X3'-4&quot;</text>
<text x="170.2" y="66.1" transform="rotate(90 170.2 66.1)">TOILET</text>
<text x="57.2" y="73.8" transform="rotate(-180 57.2 73.8)">LOCKER</text>
<text x="163.8" y="73.4" transform="rotate(90 163.8 73.4)">C1</text>
<text x="57.2" y="81.3" transform="rotate(-180 57.2 81.3)">LOCKER</text>
<text x="154.3" y="79" transform="rotate(90 154.3 79)">6'-0&quot;X4'-6&quot;</text>
<text x="155.9" y="79.9" transform="rotate(90 155.9 79.9)">TOILET</text>
<text x="167.3" y="100.9" transform="rotate(90 167.3 100.9)">6'-0&quot;X3'-9&quot;</text>
<text x="58.3" y="107.4" transform="rotate(90 58.3 107.4)">C2</text>
<text x="169" y="103" transform="rotate(90 169 103)">VER</text>
<text x="52.7" y="114.8" transform="rotate(90 52.7 114.8)">C3</text>
<text x="73.1" y="114.9" transform="rotate(90 73.1 114.9)">C3</text>
<text x="52.7" y="132.3" transform="rotate(90 52.7 132.3)">C3</text>
<text x="73.1" y="132.3" transform="rotate(90 73.1 132.3)">C3</text>
<text x="58.3" y="158.9" transform="rotate(90 58.3 158.9)">C2</text>
<text x="167.3" y="159.9" transform="rotate(90 167.3 159.9)">6'-0&quot;X3'-9&quot;</text>
<text x="169" y="162" transform="rotate(90 169 162)">VER</text>
<text x="163.8" y="193.1" transform="rotate(90 163.8 193.1)">C1</text>
<text x="168.5" y="195.5" transform="rotate(90 168.5 195.5)">6'-5&quot;X3'-4&quot;</text>
<text x="170.2" y="196.4" transform="rotate(90 170.2 196.4)">TOILET</text>
<text x="99.2" y="215" transform="rotate(90 99.2 215)">6'-0&quot;X4'-0&quot;</text>
<text x="100.9" y="215.8" transform="rotate(90 100.9 215.8)">TOILET</text>
<text x="168.7" y="215" transform="rotate(90 168.7 215)">5'-9&quot;X3'-6&quot;</text>
<text x="170.3" y="217" transform="rotate(90 170.3 217)">VER</text>
<text x="57" y="225.9" transform="rotate(90 57 225.9)">C1</text>
<text x="107.4" y="224.5" transform="rotate(90 107.4 224.5)">C1</text>
<text x="163.9" y="225.9" transform="rotate(90 163.9 225.9)">C1</text>
</g>
</svg>
